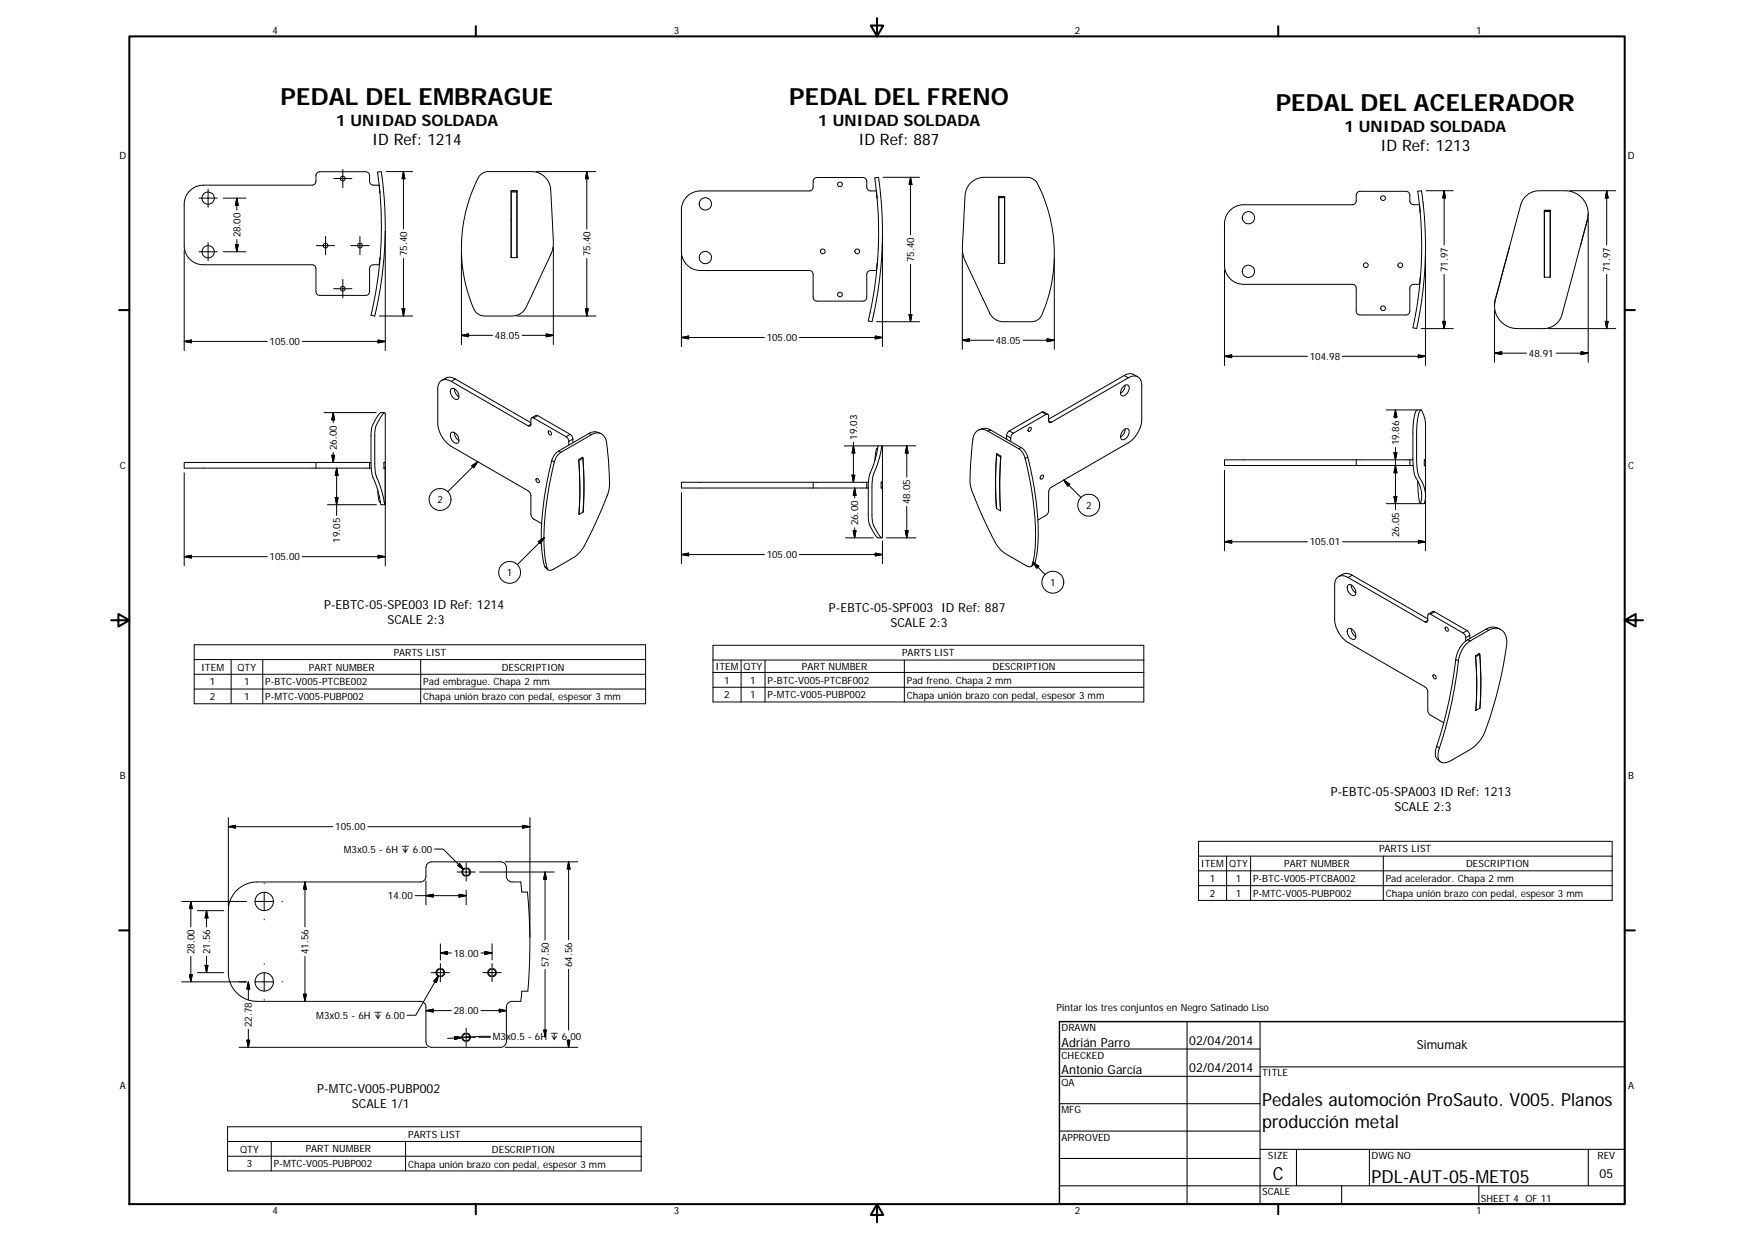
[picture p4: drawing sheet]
<svg xmlns="http://www.w3.org/2000/svg" width="594mm" height="420mm" viewBox="0 0 594 420" stroke-linecap="round" stroke-linejoin="round" font-family="sans-serif">
<g fill="none" stroke="#000" stroke-width=".34">
<path d="M116.1 57.4v6.2M127.9 58.3l1.3-.2 .1 1.1a130.2 130.2 0 0 1-2.4 47.8l-1.2-.3 .3-1.5a131 131 0 0 0 1.9-46.9zM130.7 58.1h9.1M136.6 58.1v19.4M136.6 58.1l.5 2.4h-.9zM162.6 59.4l.9-.8 1.7-.5h14.8a6.5 6.5 0 0 1 6.5 6.1l.9 17.4-.1 2.4-.8 2.2-8.3 17.8a5.3 5.3 0 0 1-4.7 3h-9.4a4.5 4.5 0 0 1-4.2-3.9 51.9 51.9 0 0 1 2.7-43.7zM181.6 58.1h20.3M198.7 58.1v19.4M198.7 58.1l.5 2.4h-.9zM67.4 67.1h6.2M70.5 64v6.2M75.6 67.1h7.7"/>
<path d="M80.2 67.1v4.1M80.2 67.1l.5 2.4h-1zM113 60.5h6.2M128.6 65l-.2-2.3h-1.9a1.3 1.3 0 0 1-1.3-1.3v-2a1.3 1.3 0 0 0-1.3-1.3h-15.6a1.3 1.3 0 0 0-1.3 1.3v2a1.3 1.3 0 0 1-1.3 1.3h-36.8a6.5 6.5 0 0 0-6.5 6.5v14a6.5 6.5 0 0 0 6.5 6.4h36.8a1.3 1.3 0 0 1 1.3 1.3v7.8a1.3 1.3 0 0 0 1.3 1.3h15.6a1.3 1.3 0 0 0 1.3-1.3v-7.8a1.3 1.3 0 0 1 1.3-1.3h1.9l.3-2.2M130.5 78.3v40.4M173.1 64.6h2v22.6h-2zM173.1 64.7h2v.3M173.2 65v22.2M173.2 64.7v.3h1.9M175.1 65v22.2M296.3 60.2l1.3-.2 .1 1.1a130.3 130.3 0 0 1-2.2 47.3l-.2 .5-1.2-.3 .3-1.2a131.8 131.8 0 0 0 2.9-20.6 126 126 0 0 0-1-26.5zM297 66.9l-.2-2.3h-1.9a1.3 1.3 0 0 1-1.3-1.2v-2a1.3 1.3 0 0 0-1.3-1.3h-15.6a1.3 1.3 0 0 0-1.3 1.3v2a1.3 1.3 0 0 1-1.3 1.2h-36.8a6.4 6.4 0 0 0-6.5 6.5v14a6.5 6.5 0 0 0 6.5 6.5h36.8a1.3 1.3 0 0 1 1.3 1.3v7.8a1.3 1.3 0 0 0 1.3 1.3h15.6a1.3 1.3 0 0 0 1.3-1.3v-7.8a1.3 1.3 0 0 1 1.3-1.3h1.9l.4-2.3"/>
<path d="M299.1 60h12.4M308.4 60l.5 2.5h-1zM308.4 60v19.5M328.9 61.8a6.7 6.7 0 0 1 4.4-1.8h14.6a3.9 3.9 0 0 1 3.5 2.2 51.7 51.7 0 0 1 1 45.2l-1.1 1-1.4 .5h-10a5.1 5.1 0 0 1-4.7-2.9l-8.4-18-.7-2-.1-2.5 .9-17.3a6.6 6.6 0 0 1 2-4.4zM338.3 66.5h2v22.7h-2zM338.3 66.9v22.3M340.2 66.9v22.3M340.2 66.6v.3M340.3 66.6h-2v.3h1.9M480.2 64.8l1.3-.2 .2 1.8a130.3 130.3 0 0 1-1.9 44.8l-1.2-.2 1-5.3a129.3 129.3 0 0 0 .6-40.9zM481 71.6l-.2-2.3h-2a1.3 1.3 0 0 1-1.3-1.3v-1.9a1.3 1.3 0 0 0-1.3-1.3h-15.6a1.3 1.3 0 0 0-1.2 1.3v1.9a1.3 1.3 0 0 1-1.3 1.3h-36.9a6.4 6.4 0 0 0-6.5 6.5v14a6.5 6.5 0 0 0 6.5 6.5h36.9a1.3 1.3 0 0 1 1.3 1.3v7.7a1.3 1.3 0 0 0 1.2 1.3h15.6a1.3 1.3 0 0 0 1.3-1.3v-7.7a1.3 1.3 0 0 1 1.3-1.3h2l.3-2.3M483 64.6h9.2"/>
<path d="M489.1 64.6l.5 2.4h-1zM489.1 64.6v18.3M516.8 66.4a6.5 6.5 0 0 1 4.5-1.8h8.8a7.8 7.8 0 0 1 7.5 9.8l-8.5 32.1a6.5 6.5 0 0 1-6.3 4.8h-8.8a7.7 7.7 0 0 1-7.6-9.7l8.8-32.6zM523.1 71.3h1.9v.3M523.1 71.2h2v22.7h-2zM523.1 71.6v22.3M523.1 71.3v.3h1.9M525 71.6v22.3M531.7 64.6h15.6M537.9 72.3l-.1 1.7-2.5 9.3M537.9 73.9v48.7M544.2 64.6v18.3"/>
<path d="M544.2 64.6l.5 2.4h-1zM62.4 84.7v34M67.4 85.2h6.2M70.5 82.1v6.2M75.6 85.2h7.7M79.7 82.8h1l-.5 2.4zM80.2 81.2v4M107.2 83.2h6.1M110.3 80.1v6.1M113 97.7h6.2M116.1 94.6v6.2M118.8 83.2h6.2"/>
<path d="M121.9 80.1v6.1M136.6 87.5v19.5M156.3 85.6v31M173.1 87.1h.1M175.1 87.1h.1M187.4 83.7v32.9M198.7 87.5v19.5M230.8 86.7v30.6M298.9 80.2v37.1M308.4 89.5v19.4M325.9 85.6v32.7M338.3 89.1h.1"/>
<path d="M340.2 89.1h.1M357.1 87.5v30.8M414.7 91.3v32.4M482.8 87.1v36.6M489.1 92.9v18.4M511.3 83.3l-4.9 18.1-.2 2.2M523.1 93.7h.1M525 93.7h.1M544.2 92.9v18.4M62.4 115.6l2.4-.5v1zM62.4 115.6h28.1M102.4 115.6h28.1"/>
<path d="M128.1 115.1l2.4 .5-2.4 .5zM128.5 107h11.3M136.2 104.5h.9l-.5 2.5zM156.3 113.5l2.4-.4v.9zM156.3 113.5h10.6M175 107h26.9M176.9 113.5h10.5M185 113.1l2.4 .4-2.4 .5zM198.3 104.5h.9l-.5 2.5zM230.8 114.3l2.4-.5v.9zM230.8 114.3h28.1M270.8 114.3h28.1"/>
<path d="M296.5 113.8l2.4 .5-2.4 .4zM296.9 108.9h14.6M307.9 106.5h1l-.5 2.4zM325.9 115.2l2.5-.5v1zM325.9 115.2h10.6M346.5 115.2h10.6M354.7 114.7l2.4 .5-2.4 .5zM481.4 111.3h10.8M488.6 108.8h1l-.5 2.5zM506.2 105.1v17.5M506.2 119.6l2.4-.5v.9zM506.2 119.6h10.8"/>
<path d="M524.3 111.3h23M527 119.6h10.9M535.5 119.1l2.4 .5-2.4 .4zM543.7 108.8h1l-.5 2.5zM109.8 139.7h17.6M112.9 139.7v3.4M112.9 139.7l.4 2.5h-.9zM130.3 139.7h-1.3a10.1 10.1 0 0 0-3.3 7.8v10.4l.4 2.9a38.2 38.2 0 0 1 2.8 9.7l.2 .4h1.3M152.8 129.1a2.8 2.8 0 0 0-3.2-.3 2.8 2.8 0 0 0-1.3 3v11.4a10.1 10.1 0 0 0 4.5 7.9l26.5 15.4 .5 1.1 .2 7.2 .7 .9 2.8 1.6M152.8 129.1l26.1 15.1M152.8 131.7a2.36 2.36 0 0 1 2.6 2.8 .97 .97 0 0 1-.8 .8 .97 .97 0 0 1-1-.5l-.4-.5a2.28 2.28 0 0 1-.4-2.6zM153.9 131.6l.5 1.7 1 1"/>
<path d="M154.2 128.3l25.6 14.8M154.2 128.3l-1.4 .8M154.2 128.3a3.4 3.4 0 0 0-3.2-.3l-1.4 .8M352.9 139.5l1.4 .8M352.9 139.5l.6-.1 1.4 .9M352.9 139.5l-11 6.4M380.6 130.7a1.06 1.06 0 0 1 1.5-.3 1.06 1.06 0 0 1 .3 1.5 2.17 2.17 0 0 1-2.6 2 2.52 2.52 0 0 1 .8-3.2zM380.8 127.1a3.3 3.3 0 0 1 3.2-.3l1.4 .8M380.8 127.1l-25.6 14.8M380.8 127.1l1.3 .8M381.1 130.4l-.5 1.7-1.1 1M382.1 127.9l-26 15.1"/>
<path d="M382.1 127.9a2.77 2.77 0 0 1 3.3-.3 2.77 2.77 0 0 1 1.3 3v11.4a10.1 10.1 0 0 1-4.6 7.9l-26.2 15.2-.7 1.2-.2 7.3-.7 .9-2.8 1.6M414.7 120.6l2.5-.5v1zM414.7 120.6h28.1M454.7 120.6h28.1M469.5 138.8h10.2M472.6 138.8v2.8M472.6 138.8l.5 2.4h-1zM480.4 120.1l2.4 .5-2.4 .5zM481.3 138.8h-1.3a7.8 7.8 0 0 0-1.4 5.2v13.7a10.8 10.8 0 0 0 2 6.1 8.6 8.6 0 0 1 .4 6.7l-.5-2.5-.3-5.2M107 156.6h-44.6v1.9h44.6M107 158.5h18.2M107 156.6v1.9"/>
<path d="M107 156.6h18.2M112.4 154.1h.9l-.4 2.5zM112.9 153.1v3.5M114 158.5l.5 2.5h-1zM114 158.5v16M125.2 158.5h.5M125.2 156.6h.5M125.2 156.6v1.9M130 158.5h.5M130 156.6h.5l-.5-.1v2.1h.5M152.8 146.5a2.24 2.24 0 0 1 2.6 2.6 1.05 1.05 0 0 1-.8 1 1.05 1.05 0 0 1-1.2-.7 2.47 2.47 0 0 1-.6-2.9zM153.9 146.5l.5 1.6 1 1.1"/>
<path d="M159.8 157.7l2-1.4-1.3 2.1zM161.8 156.3l-10.1 10.2M179.8 143.6l-.9 .6M179.8 143.6a.56 .56 0 0 1-.3 .6 .56 .56 0 0 1-.6 0M180.7 141.5a.56 .56 0 0 0-.6 0 .56 .56 0 0 0-.3 .5v1.6M180.7 141.5l11 6.4M182.1 140.7h-.6l-1.4 .8M182.1 140.7l-1.4 .8M182.1 140.7l11 6.4M185.8 145.9a.78 .78 0 0 1 .9 .5 .78 .78 0 0 1-.3 .9l-.6-.7zM186.9 156l.9 .4M186.9 156a91.8 91.8 0 0 0-3.1 32.7l.6 3"/>
<path d="M187.8 156.4a91.9 91.9 0 0 0-3.1 33l.6 3.1M189.1 152.7l.9 .4M189.1 152.7a5.3 5.3 0 0 0-2.2 3.3M190 153.1a4.9 4.9 0 0 0-2.2 3.3M191.7 147.9l.7 .6 .3 1M192.7 149.5v1.2M193.1 147.1l.7 .7 .2 .9M193.1 147.1l-1.4 .8M194 148.7l-1.3 .8M194 148.7v1.2M196 155.6l1.4-.8a128.4 128.4 0 0 1 .1 18.5l-1.4 .9a119.9 119.9 0 0 0-.1-18.6zM196 155.9a120.5 120.5 0 0 1 .1 18.2"/>
<path d="M197.1 154.9l.3 .2M197.4 155.1a120.8 120.8 0 0 1 .1 18.2M197.4 155.1l-1.4 .8M199.4 146.8l-10.3 5.9M199.4 146.8a3.8 3.8 0 0 1 4.1 0M199.4 146.8l1 .4M200.4 147.2l-10.4 5.9M200.4 147.2a3.2 3.2 0 0 1 3.3-.3 3.2 3.2 0 0 1 1.7 2.9l.8 7.2a28.8 28.8 0 0 1 0 9.2l-.1 .2a122.4 122.4 0 0 1-9.2 19.9l-2.3 2.3-7.1 4.1a1.28 1.28 0 0 1-2.2-.2M286 151h11.2M289 149.7v13.6M289 151l.5 2.4h-.9zM297.3 151.7a4.4 4.4 0 0 0-.9 3.3l-.1 .8"/>
<path d="M298.8 150.9l.1 30.7a.41 .41 0 0 1-.3 .5 .41 .41 0 0 1-.5-.4l-1.2-2a8.3 8.3 0 0 1-1.6-5.4v-9.8l.4-3.5a37.6 37.6 0 0 0 3-9.8zM298.8 150.9h-1.3l-.2 .4a41 41 0 0 1-2.9 9.8l-.3 2.8 .1 12.6 .6 1.9 1.9 3.1 .6 .6h1.4M299 150.9h11.2M307.1 150.9v10.6M307.1 150.9l.5 2.5h-1zM331.5 145.6a3.7 3.7 0 0 1 4 0M334.6 146a3.2 3.2 0 0 0-3.4-.3 3.2 3.2 0 0 0-1.7 2.9l-.7 7.1a30 30 0 0 0 0 9.2l.1 .3a121.9 121.9 0 0 0 9.1 19.9l2.4 2.3 7.1 4.1a1.26 1.26 0 0 0 2.1-.2M334.6 146l10.4 5.9M335.5 145.6l10.4 6M335.5 145.6l-.9 .4M337.6 153.9l-.2 2.1a127 127 0 0 0 .1 16.1l1.4 .9-.1-2a131.1 131.1 0 0 1 .2-16.6l-1.4-.8a124.6 124.6 0 0 0-.1 18.5M337.9 153.8l-.3 .1 1.3 .8"/>
<path d="M338.9 154.7h.1M338.9 154.7a120.8 120.8 0 0 0 0 18.2M340.9 147.4l1.4 .9M340.9 147.4v1.3M341.9 145.9l-.7 .7-.3 .8M341.9 145.9l1.3 .8M342.3 148.3v1.2M343.2 146.7l-.7 .9-.2 .7M345 151.9a5.6 5.6 0 0 1 2.2 3.3M345.9 151.6a5 5 0 0 1 2.2 3.2M345.9 151.6l-.9 .3M347.2 155.2a95.1 95.1 0 0 1 3.1 33l-.7 3.1"/>
<path d="M348.1 154.8a86.4 86.4 0 0 1 3 33.4l-.5 2.3M348.1 154.8l-.9 .4M348.6 144.8a.49 .49 0 0 1 .7 .1 .49 .49 0 0 1-.1 .7 .55 .55 0 0 1-.9 .5 .55 .55 0 0 1 0-1zM354.3 140.3a.57 .57 0 0 1 .6 0 .57 .57 0 0 1 .3 .5v1.6M354.3 140.3l-11.1 6.4M355.2 142.4a.55 .55 0 0 0 .2 .6 .55 .55 0 0 0 .7 0M355.2 142.4l.9 .6M380.4 145.8a1.11 1.11 0 0 1 1.5-.7 1.11 1.11 0 0 1 .5 1.6 2.1 2.1 0 0 1-2.6 2 2.36 2.36 0 0 1 .6-2.9zM381.1 145.2l-.5 1.7-1.1 1M414.7 159.2v27.3M459.4 155.7h-44.7v1.9h44.7M459.4 157.6h18.1"/>
<path d="M459.4 155.7v1.9M459.4 155.7h18.1M472.1 153.2h1l-.5 2.5zM472.6 151.6v21M472.6 157.6l.5 2.5h-1zM477.5 155.7h1.1M477.5 157.6h1.1M477.5 155.7v1.9M482.4 155.7h.4M482.4 157.6h.4M482.8 155.7h-.4v2h.4M62.4 160.1v31.5"/>
<path d="M110.9 170.9h16.6M113.5 168.4h1l-.5 2.5zM127.9 166l.1 .4a5.2 5.2 0 0 0 .9 3.7M130.4 170.9l-.2-.4a42.1 42.1 0 0 0-2.9-9.8l-.4-3.1 .1-11.1 .3-2.3 1.4-2.5a2.71 2.71 0 0 1 1.7-1.9l.1 51.8M130.5 170.6l-.1 .3M181.6 162.1a.82 .82 0 0 1 .9 .4 .82 .82 0 0 1-.1 .9l-.6-.3zM230.8 166.8v24M275.4 163.3h18.2M275.4 163.3h-44.6v1.9h44.6M275.4 165.2h18.2M275.4 163.3v1.9M288.6 160.9h.9l-.5 2.4z"/>
<path d="M289 179.7h.9l-.4 2.4zM289.5 165.2v3.5M289.5 178.7v3.4M289.5 165.2l.4 2.5h-.9zM293.6 163.3v1.9M293.6 163.3h.5M293.6 165.2h.5M298.4 165.2h.5M298.4 163.3h.5h-.5v2h.5M306.6 179.7h1l-.5 2.4zM307.1 171.5v10.6M352.6 161.1a.5 .5 0 0 1 .8-.2 .5 .5 0 0 1-.1 .9 .49 .49 0 0 1-.5 .4 .49 .49 0 0 1-.5-.3z"/>
<path d="M360.3 162.5l5.8 5.9M360.3 162.5l2 1.4-.7 .7zM469.5 170.5h11.3M472.1 168.1h1l-.5 2.4zM482.8 167.9v-24a6.2 6.2 0 0 0-1.6-5.1 14.8 14.8 0 0 0-1.4 7.8v8.8a12.7 12.7 0 0 0 2.1 8.4 8.8 8.8 0 0 1 .5 6.7h-1.3M482.8 169.4v17.1M62.4 188.5l2.4-.5v1zM62.4 188.5h28.1M102.4 188.5h28.1M128.1 188l2.4 .5-2.4 .5zM182.3 183.4l2.1-1.4-1.4 2.1zM184.4 182l-9.2 9.2"/>
<path d="M184.4 191.7l.9 .8M184.4 191.7l1.2 1.2M230.8 187.7l2.4-.4v.9zM230.8 187.7h28.1M270.8 187.7h28.1M286.4 182.1h9.4M296.5 187.3l2.4 .4-2.4 .5zM298.9 183.1v7.7M300.2 182.1h10M349.8 190.3l4.2 4.2M349.8 190.3l2 1.4-.7 .7zM350.6 190.5l-1.2 1.2"/>
<path d="M350.6 190.5l-1 .8M414.7 183.4l2.5-.5v1zM414.7 183.4h28.1M454.7 183.4h28.1M456.5 198.2a1.65 1.65 0 0 1 2.4 1.2 1.36 1.36 0 0 1-.6 2.3 2.81 2.81 0 0 1-1.8-3.5zM456.6 195.5a2.78 2.78 0 0 0-3.2-.3 2.78 2.78 0 0 0-1.4 3v11.4a10.1 10.1 0 0 0 4.6 7.9l26.2 15.2 .6 .8 .2 .7 .1 7 .8 .9 4.5 2.6M456.6 195.5l26.1 15.1M457.7 198.1l.3 1.4 1.2 1.2M458 194.8a3.3 3.3 0 0 0-3.2-.4l-1.4 .8M458 194.8l-1.4 .7M458 194.8l25.6 14.7M480.4 182.9l2.4 .5-2.4 .5z"/>
<path d="M65.8 218.3h152.9v20h-152.9zM241.5 218.5h145.9v19.2h-145.9zM456.5 213.1a1.66 1.66 0 0 1 2.4 1.1 1.39 1.39 0 0 1-.6 2.3 2.81 2.81 0 0 1-1.8-3.4zM457.7 212.9l.3 1.4 1.2 1.3M483.6 210l-.9 .6M483.6 210a.56 .56 0 0 1-.3 .6 .56 .56 0 0 1-.6 0M484.5 207.9l11 6.4M484.5 207.9a.56 .56 0 0 0-.6 0 .56 .56 0 0 0-.3 .6v1.5M485.9 207.1l11 6.4M485.9 207.1l-1.4 .8M485.9 207.1l-.5-.1-1.5 .9M489.6 212.3a.77 .77 0 0 1 .8 .5 .77 .77 0 0 1-.3 .9l-.2-.1a.9 .9 0 0 1-.3-1.3z"/>
<path d="M495.5 214.3l.7 .7 .2 .9M496.4 215.9v1.2M496.9 213.5l.6 .7 .3 .9M496.9 213.5l-1.4 .8M497.1 216.6l.9 .4M497.1 216.6a9.3 9.3 0 0 0-4 6.7M497.8 215.1v1.1M497.8 215.1l-1.4 .8M498 217a9.3 9.3 0 0 0-4 6.7M503.3 213l-6.2 3.6M503.3 213l.9 .4M504.2 213.4l-6.2 3.6"/>
<path d="M504.2 213.4a3.9 3.9 0 0 1 4.3-.2 3.9 3.9 0 0 1 1.8 3.9 122.3 122.3 0 0 1-8.1 32.3l-1.5 2-1.8 1.7-7.3 4.3a2.88 2.88 0 0 1-4.2 0l-.3-2 .4-2.1M508 213l-.9-.4a4.1 4.1 0 0 0-3.8 .4M65.8 223.3h152.9M65.8 228.3h152.9M65.8 233.3h152.9M78.3 223.3v15M89 223.3v15M142.5 223.3v15M241.5 223.5h145.9M241.5 227.7h145.9M241.5 232.7h145.9M251 223.5v14.2"/>
<path d="M259.1 223.5v14.2M306.3 223.5v14.2M485.4 228.5a.81 .81 0 0 1 .9 .4 .81 .81 0 0 1-.2 1l-.6-.5zM493.1 223.3a149.3 149.3 0 0 1-6.5 29.3M493.1 223.3l.9 .4M494 223.7a150.1 150.1 0 0 1-6.5 29.6M499.7 222l1.5-.8a116.6 116.6 0 0 1 .1 18.5l-1.4 .9a128.3 128.3 0 0 0-.2-18.6zM499.8 222.3a117.1 117.1 0 0 1 .1 18.3M500.9 221.4l.3 .2M501.2 221.6l.1 2a127.3 127.3 0 0 1-.1 16.1M501.2 221.6l-1.4 .7M486.6 252.6l.9 .7"/>
<path d="M486.6 252.6a4.1 4.1 0 0 0 .3 4.5l.9 .8M77.3 276.8v30M77.3 279.9l2.4-.5v1zM77.3 279.9h35.4M124.6 279.9h54.9M177 279.4l2.5 .5-2.5 .5zM179.5 276.8v40.5M89.5 299v.2M103.3 298.6v15.2M103.3 298.6l.5 2.4h-1zM144.3 298.2v8.1M147.2 287.5h2.9l6.9 6.9"/>
<path d="M154.8 295.2h6.2M155.7 292.4l1.3 2-2-1.4zM157.5 293.9a1.44 1.44 0 0 0-1.1 1.4 1.44 1.44 0 0 0 1.1 1.3M157.9 292.2v6.1M158.3 293.9a1.44 1.44 0 0 1 1.1 1.4 1.44 1.44 0 0 1-1.1 1.3M162.4 295.2h25.3M171.1 291.8h24.6M184.6 295.2v23.1M184.6 295.2l.5 2.5h-1zM192.6 291.8v26.4M192.6 291.8l.5 2.4h-1zM405.9 284.8h140.1v20h-140.1z"/>
<path d="M405.9 289.9h140.1M405.9 294.8h140.1M405.9 299.8h140.1M415.5 289.9v14.9M423.6 289.9v14.9M468.5 289.9v14.9M64.6 305.2v8.6M64.6 305.2l.5 2.4h-.9zM66.9 308.3h8.9M69.9 308.3l.5 2.5h-.9zM69.9 308.3v5.5M80.4 301.2a9.9 9.9 0 0 1 6.7-2.6h55.2a1.94 1.94 0 0 0 2-1.9v-2.9a1.97 1.97 0 0 1 1.9-2h23.4a1.97 1.97 0 0 1 1.9 2v2.9a1.93 1.93 0 0 0 2 1.9h2.9l.3 3.4h2a185 185 0 0 1 .1 33.6h-2.1l-.3 3.4h-2.9a1.97 1.97 0 0 0-2 2v11.6a1.93 1.93 0 0 1-1.9 2h-23.4a2.01 2.01 0 0 1-1.9-2v-11.6a1.93 1.93 0 0 0-2-2h-55.2a9.7 9.7 0 0 1-9.8-9.7v-21a9.8 9.8 0 0 1 3.1-7.1z"/>
<path d="M83.5 305.2h-22M86.4 305.2h6.2M89.5 302.1v6.2M89.5 311.2v.2M95.5 305.2h.2M140.6 303.2h17.3M144.3 303.2l2.4-.4v.9zM149.2 319.6v5.4M155.5 302.8l2.4 .4-2.4 .5zM157.9 301.4v4.9M166.7 319.6v5.4M64.2 330h.9l-.5 2.4z"/>
<path d="M64.6 323.8v8.6M66.9 329.3h8.9M69.5 326.9h.9l-.5 2.4zM69.9 323.8v5.5M83.5 332.4h-22M84.1 332.4l.5 2.5h-1zM84.1 332.4v6.1M86.4 332.4h6.2M89.5 326.2v.2M89.5 329.3v6.2M89.5 338.4v.2M95.5 332.4h.2"/>
<path d="M102.8 336.6h1l-.5 2.4zM103.3 323.8v15.2M146 329.3h6.2M148.5 330.3l-7.7 13.4h-2.9M148.5 330.3l-.7 2.4-.9-.5zM148.7 327.9a1.44 1.44 0 0 0-1 1.4 1.44 1.44 0 0 0 1 1.4M149.2 326.2v6.2M149.2 322.6l2.4-.5v1zM149.2 322.6h3.7M149.6 327.9a1.44 1.44 0 0 1 1 1.4 1.44 1.44 0 0 1-1 1.4M162.9 322.6h3.8M163.5 329.3h6.2"/>
<path d="M164.2 322.1l2.5 .5-2.5 .5zM166.2 327.9a1.45 1.45 0 0 0-1 1.4 1.45 1.45 0 0 0 1 1.4M166.7 326.2v6.2M167.1 327.9a1.45 1.45 0 0 1 1 1.4 1.45 1.45 0 0 1-1 1.4M184.6 328.2v20.6M192.6 328.2v20.6M81 354.6h63.7M83.6 352.2h1l-.5 2.4zM84.1 348.5v6.1M144.3 342.2l2.4-.5v.9zM144.3 342.2h8.6M154 350.9l2.4 .4-2.4 .6z"/>
<path d="M154.8 351.2h6.2M156.4 351.3l-4.8 .3M157.5 349.8a1.45 1.45 0 0 0-1.1 1.4 1.45 1.45 0 0 0 1.1 1.4M157.9 348.1v6.2M158.3 349.8a1.45 1.45 0 0 1 1.1 1.4 1.45 1.45 0 0 1-1.1 1.4M159.4 351.1l-3 .2M162.2 351.2h3.9M162.9 342.2h8.6M166.1 350.9l-9.7 .4M169.1 341.7l2.4 .5-2.4 .4zM171.1 354.6h24.6M184.1 348.8h.1"/>
<path d="M184.1 348.8h1M185.1 348.8h.1M192.3 353.1l.3 1.5 .3-1.5M192.6 353.1v1.5M77.1 381.5h140.1v14.9h-140.1zM77.1 386.5h140.1M77.1 391.5h140.1M91.9 386.5v9.9M137.4 386.5v9.9"/>
<circle cx="70.5" cy="67.1" r="2.08"/>
<circle cx="116.1" cy="60.5" r=".8"/>
<circle cx="238.9" cy="69" r="2.07"/>
<circle cx="284.5" cy="62.4" r=".8"/>
<circle cx="422.8" cy="73.7" r="2.08"/>
<circle cx="468.4" cy="67.1" r=".8"/>
<circle cx="70.5" cy="85.2" r="2.08"/>
<circle cx="110.3" cy="83.1" r=".81"/>
<circle cx="116.1" cy="97.7" r=".8"/>
<circle cx="121.9" cy="83.1" r=".81"/>
<circle cx="238.9" cy="87.2" r="2.07"/>
<circle cx="278.7" cy="85.1" r=".81"/>
<circle cx="284.5" cy="99.7" r=".8"/>
<circle cx="290.3" cy="85.1" r=".81"/>
<circle cx="422.8" cy="91.9" r="2.08"/>
<circle cx="462.6" cy="89.8" r=".81"/>
<circle cx="474.3" cy="89.8" r=".81"/>
<circle cx="468.4" cy="104.4" r=".79"/>
<circle cx="149.1" cy="169.1" r="3.7"/>
<circle cx="368.7" cy="171" r="3.7"/>
<circle cx="172.6" cy="193.8" r="3.7"/>
<circle cx="356.6" cy="197.1" r="3.7"/>
<circle cx="157.9" cy="295.3" r="1.19"/>
<circle cx="89.5" cy="305.2" r="3.1"/>
<circle cx="89.5" cy="332.4" r="3.1"/>
<circle cx="149.1" cy="329.3" r="1.19"/>
<circle cx="166.6" cy="329.3" r="1.19"/>
<circle cx="157.9" cy="351.2" r="1.2"/>
</g>
<g fill="#000">
<circle cx="128.6" cy="65" r=".16"/>
<circle cx="297" cy="66.9" r=".16"/>
<circle cx="481" cy="71.6" r=".16"/>
</g>
<g fill="none" stroke="#000" stroke-width=".69">
<path d="M43.8 12.3h506.5v395.4h-506.5zM161.2 8.9v3.4M297 6.1v6.2l-2.1-3.7h4.3l-2.2 3.7M432.9 8.9v3.4M40.4 105h3.4M550.3 105h3.4M37.6 210h6.2l-3.7-2.1v4.2l3.7-2.1M550.3 210l3.7 2.1v-4.2l-3.7 2.1h6.2M40.4 315h3.4M550.3 315h3.4M161.2 407.7v3.4M297 407.7l2.2 3.7h-4.3l2.1-3.7v6.1"/>
<path d="M432.9 407.7v3.4"/>
</g>
<g fill="none" stroke="#000" stroke-width=".36">
<path d="M358.8 355.2h68M402.1 345.9v61.8M426.8 345.9v61.8M358.8 364.4h68M358.8 373.7h68M426.8 361.2h123.5M358.8 382.9h68M358.8 392.2h68M426.8 389.1h123.5M439.1 389.1v12.4M463.8 389.1v12.4M537.9 389.1v12.4"/>
<path d="M358.8 401.5h191.5M454.4 401.5v6.2M500.9 401.5v6.2"/>
</g>
<path d="M358.8 345.9h191.5v61.8h-191.5z" fill="none" stroke="#000" stroke-width=".48"/>
<g fill="#000" stroke="#000" stroke-width=".34">
<path d="M80.2 67.1l.5 2.4h-1zM136.6 58.1l.5 2.4h-.9zM198.7 58.1l.5 2.4h-.9zM308.4 60l.5 2.5h-1zM489.1 64.6l.5 2.4h-1zM544.2 64.6l.5 2.4h-1zM79.7 82.8h1l-.5 2.4zM62.4 115.6l2.4-.5v1zM128.1 115.1l2.4 .5-2.4 .5zM136.2 104.5h.9l-.5 2.5zM156.3 113.5l2.4-.4v.9zM185 113.1l2.4 .4-2.4 .5z"/>
<path d="M198.3 104.5h.9l-.5 2.5zM230.8 114.3l2.4-.5v.9zM296.5 113.8l2.4 .5-2.4 .4zM307.9 106.5h1l-.5 2.4zM325.9 115.2l2.5-.5v1zM354.7 114.7l2.4 .5-2.4 .5zM488.6 108.8h1l-.5 2.5zM506.2 119.6l2.4-.5v.9zM543.7 108.8h1l-.5 2.5zM414.7 120.6l2.5-.5v1zM480.4 120.1l2.4 .5-2.4 .5zM535.5 119.1l2.4 .5-2.4 .4z"/>
<path d="M112.4 154.1h.9l-.4 2.5zM112.9 139.7l.4 2.5h-.9zM159.8 157.7l2-1.4-1.3 2.1zM289 151l.5 2.4h-.9zM307.1 150.9l.5 2.5h-1zM472.1 153.2h1l-.5 2.5zM472.6 138.8l.5 2.4h-1zM113.5 168.4h1l-.5 2.5zM114 158.5l.5 2.5h-1zM288.6 160.9h.9l-.5 2.4zM289 179.7h.9l-.4 2.4zM289.5 165.2l.4 2.5h-.9z"/>
<path d="M306.6 179.7h1l-.5 2.4zM360.3 162.5l2 1.4-.7 .7zM472.1 168.1h1l-.5 2.4zM472.6 157.6l.5 2.5h-1zM62.4 188.5l2.4-.5v1zM128.1 188l2.4 .5-2.4 .5zM182.3 183.4l2.1-1.4-1.4 2.1zM230.8 187.7l2.4-.4v.9zM296.5 187.3l2.4 .4-2.4 .5zM349.8 190.3l2 1.4-.7 .7zM414.7 183.4l2.5-.5v1zM480.4 182.9l2.4 .5-2.4 .5z"/>
<path d="M77.3 279.9l2.4-.5v1zM155.7 292.4l1.3 2-2-1.4zM177 279.4l2.5 .5-2.5 .5zM184.6 295.2l.5 2.5h-1zM192.6 291.8l.5 2.4h-1zM64.6 305.2l.5 2.4h-.9zM69.9 308.3l.5 2.5h-.9zM103.3 298.6l.5 2.4h-1zM144.3 303.2l2.4-.4v.9zM155.5 302.8l2.4 .4-2.4 .5zM64.2 330h.9l-.5 2.4zM69.5 326.9h.9l-.5 2.4z"/>
<path d="M84.1 332.4l.5 2.5h-1zM102.8 336.6h1l-.5 2.4zM148.5 330.3l-.7 2.4-.9-.5zM149.2 322.6l2.4-.5v1zM164.2 322.1l2.5 .5-2.5 .5zM83.6 352.2h1l-.5 2.4zM144.3 342.2l2.4-.5v.9zM154 350.9l2.4 .4-2.4 .6zM169.1 341.7l2.4 .5-2.4 .4zM184.1 348.8h1l-.5 2.4zM192.1 352.2h1l-.5 2.4z"/>
</g>
<g font-size="8">
<text x="95.1" y="35.6">PEDAL DEL EMBRAGUE</text>
<text x="267.3" y="35.4">PEDAL DEL FRENO</text>
<text x="432.1" y="37.6">PEDAL DEL ACELERADOR</text>
</g>
<g font-size="6.1">
<text x="427.5" y="374.4">Pedales automoción ProSauto. V005. Planos</text>
<text x="427.5" y="381.8">producción metal</text>
<text x="431.1" y="399.4">C</text>
<text x="464.5" y="400.6">PDL-AUT-05-MET05</text>
</g>
<g font-size="5.3">
<text x="113.8" y="42.7">1 UNIDAD SOLDADA</text>
<text x="277" y="42.5">1 UNIDAD SOLDADA</text>
<text x="455.3" y="44.7">1 UNIDAD SOLDADA</text>
<text x="126.1" y="49.1">ID Ref: 1214</text>
<text x="290.8" y="49">ID Ref: 887</text>
<text x="467.6" y="51.1">ID Ref: 1213</text>
</g>
<g font-size="4.2">
<text x="109.8" y="206.1">P-EBTC-05-SPE003 ID Ref: 1214</text>
<text x="280.7" y="207.1">P-EBTC-05-SPF003 ID Ref: 887</text>
<text x="131.2" y="211.1">SCALE 2:3</text>
<text x="301.6" y="212.2">SCALE 2:3</text>
<text x="450.7" y="269.4">P-EBTC-05-SPA003 ID Ref: 1213</text>
<text x="472.3" y="274.5">SCALE 2:3</text>
<text x="402.8" y="353.7">02/04/2014</text>
<text x="359.5" y="354.3">Adrián Parro</text>
<text x="479.9" y="355.1">Simumak</text>
<text x="359.5" y="363.6">Antonio García</text>
<text x="402.8" y="363">02/04/2014</text>
<text x="107.5" y="370.1">P-MTC-V005-PUBP002</text>
<text x="119.2" y="375.2">SCALE 1/1</text>
<text x="541.8" y="398.7">05</text>
</g>
<g font-size="3.4">
<text x="92.3" y="11.3">4</text>
<text x="228.2" y="11.3">3</text>
<text x="364.1" y="11.3">2</text>
<text x="499.9" y="11.3">1</text>
<text x="40.4" y="53.7">D</text>
<text x="551.4" y="53.7">D</text>
<text x="81.5" y="80.4" transform="rotate(-90 81.5 80.4)">28.00</text>
<text x="137.9" y="86.8" transform="rotate(-90 137.9 86.8)">75.40</text>
<text x="200" y="86.8" transform="rotate(-90 200 86.8)">75.40</text>
<text x="309.6" y="88.7" transform="rotate(-90 309.6 88.7)">75.40</text>
<text x="490.3" y="92.2" transform="rotate(-90 490.3 92.2)">71.97</text>
<text x="545.4" y="92.2" transform="rotate(-90 545.4 92.2)">71.97</text>
<text x="91.3" y="116.8">105.00</text>
<text x="167.6" y="114.8">48.05</text>
<text x="259.7" y="115.5">105.00</text>
<text x="337.3" y="116.4">48.05</text>
<text x="443.6" y="121.9">104.98</text>
<text x="517.8" y="120.8">48.91</text>
<text x="290.3" y="148.9" transform="rotate(-90 290.3 148.9)">19.03</text>
<text x="114.1" y="152.4" transform="rotate(-90 114.1 152.4)">26.00</text>
<text x="473.9" y="150.8" transform="rotate(-90 473.9 150.8)">19.86</text>
<text x="40.6" y="158.7">C</text>
<text x="551.5" y="158.7">C</text>
<text x="148.1" y="170.4">2</text>
<text x="308.3" y="170.8" transform="rotate(-90 308.3 170.8)">48.05</text>
<text x="367.8" y="172.3">2</text>
<text x="290.7" y="177.9" transform="rotate(-90 290.7 177.9)">26.00</text>
<text x="115.3" y="183.8" transform="rotate(-90 115.3 183.8)">19.05</text>
<text x="443.6" y="184.7">105.01</text>
<text x="473.9" y="181.8" transform="rotate(-90 473.9 181.8)">26.05</text>
<text x="91.3" y="189.7">105.00</text>
<text x="259.7" y="189">105.00</text>
<text x="171.7" y="195">1</text>
<text x="355.7" y="198.4">1</text>
<text x="68.2" y="227">ITEM</text>
<text x="80.5" y="227">QTY</text>
<text x="104.6" y="227">PART NUMBER</text>
<text x="133.3" y="222">PARTS LIST</text>
<text x="169.9" y="227">DESCRIPTION</text>
<text x="242.4" y="226.8">ITEM</text>
<text x="251.9" y="226.8">QTY</text>
<text x="271.6" y="226.8">PART NUMBER</text>
<text x="305.5" y="222.2">PARTS LIST</text>
<text x="336.2" y="226.8">DESCRIPTION</text>
<text x="71.1" y="232">1</text>
<text x="82.7" y="232">1</text>
<text x="89.9" y="232.1">P-BTC-V005-PTCBE002</text>
<text x="143.4" y="232.1">Pad embrague. Chapa 2 mm</text>
<text x="245.3" y="231.4">1</text>
<text x="254.1" y="231.4">1</text>
<text x="260" y="231.4">P-BTC-V005-PTCBF002</text>
<text x="307.1" y="231.5">Pad freno. Chapa 2 mm</text>
<text x="71.1" y="237">2</text>
<text x="82.7" y="237">1</text>
<text x="89.9" y="237">P-MTC-V005-PUBP002</text>
<text x="143.4" y="237.2">Chapa unión brazo con pedal, espesor 3 mm</text>
<text x="245.3" y="236.4">2</text>
<text x="254.1" y="236.4">1</text>
<text x="260" y="236.4">P-MTC-V005-PUBP002</text>
<text x="307.1" y="236.5">Chapa unión brazo con pedal, espesor 3 mm</text>
<text x="40.6" y="263.7">B</text>
<text x="551.5" y="263.7">B</text>
<text x="113.5" y="281.1">105.00</text>
<text x="116.4" y="288.7">M3x0.5 - 6H ↧ 6.00</text>
<text x="406.8" y="293.6">ITEM</text>
<text x="416.3" y="293.6">QTY</text>
<text x="434.9" y="293.6">PART NUMBER</text>
<text x="467.1" y="288.6">PARTS LIST</text>
<text x="496.6" y="293.6">DESCRIPTION</text>
<text x="409.8" y="298.6">1</text>
<text x="418.6" y="298.6">1</text>
<text x="424.4" y="298.6">P-BTC-V005-PTCBA002</text>
<text x="469.4" y="298.6">Pad acelerador. Chapa 2 mm</text>
<text x="131.4" y="304.5">14.00</text>
<text x="409.8" y="303.6">2</text>
<text x="418.6" y="303.6">1</text>
<text x="424.4" y="303.6">P-MTC-V005-PUBP002</text>
<text x="469.4" y="303.7">Chapa unión brazo con pedal, espesor 3 mm</text>
<text x="65.9" y="323" transform="rotate(-90 65.9 323)">28.00</text>
<text x="71.2" y="323" transform="rotate(-90 71.2 323)">21.56</text>
<text x="104.5" y="323" transform="rotate(-90 104.5 323)">41.56</text>
<text x="153.7" y="323.9">18.00</text>
<text x="185.9" y="327.4" transform="rotate(-90 185.9 327.4)">57.50</text>
<text x="193.8" y="327.4" transform="rotate(-90 193.8 327.4)">64.56</text>
<text x="85.3" y="347.7" transform="rotate(-90 85.3 347.7)">22.78</text>
<text x="107.1" y="345">M3x0.5 - 6H ↧ 6.00</text>
<text x="153.7" y="343.4">28.00</text>
<text x="357.9" y="342.1">Pintar los tres conjuntos en Negro Satinado Liso</text>
<text x="166.9" y="352.1">M3x0.5 - 6H ↧ 6.00</text>
<text x="359.5" y="349.1">DRAWN</text>
<text x="359.5" y="358.4">CHECKED</text>
<text x="427.5" y="364.4">TITLE</text>
<text x="40.6" y="368.7">A</text>
<text x="359.5" y="367.7">QA</text>
<text x="551.5" y="368.7">A</text>
<text x="359.5" y="376.9">MFG</text>
<text x="138.3" y="385.2">PARTS LIST</text>
<text x="359.5" y="386.2">APPROVED</text>
<text x="81.3" y="390.2">QTY</text>
<text x="83.6" y="395.2">3</text>
<text x="92.7" y="395.2">P-MTC-V005-PUBP002</text>
<text x="103.5" y="390.2">PART NUMBER</text>
<text x="138.3" y="395.3">Chapa unión brazo con pedal, espesor 3 mm</text>
<text x="166.6" y="390.2">DESCRIPTION</text>
<text x="429.4" y="392.4">SIZE</text>
<text x="464.5" y="392.4">DWG NO</text>
<text x="541.1" y="392.3">REV</text>
<text x="427.5" y="404.7">SCALE</text>
<text x="501.6" y="406.8">SHEET 4 OF 11</text>
<text x="92.3" y="411.1">4</text>
<text x="228.2" y="411.1">3</text>
<text x="364.1" y="411.1">2</text>
<text x="499.9" y="411.1">1</text>
</g>
</svg>
